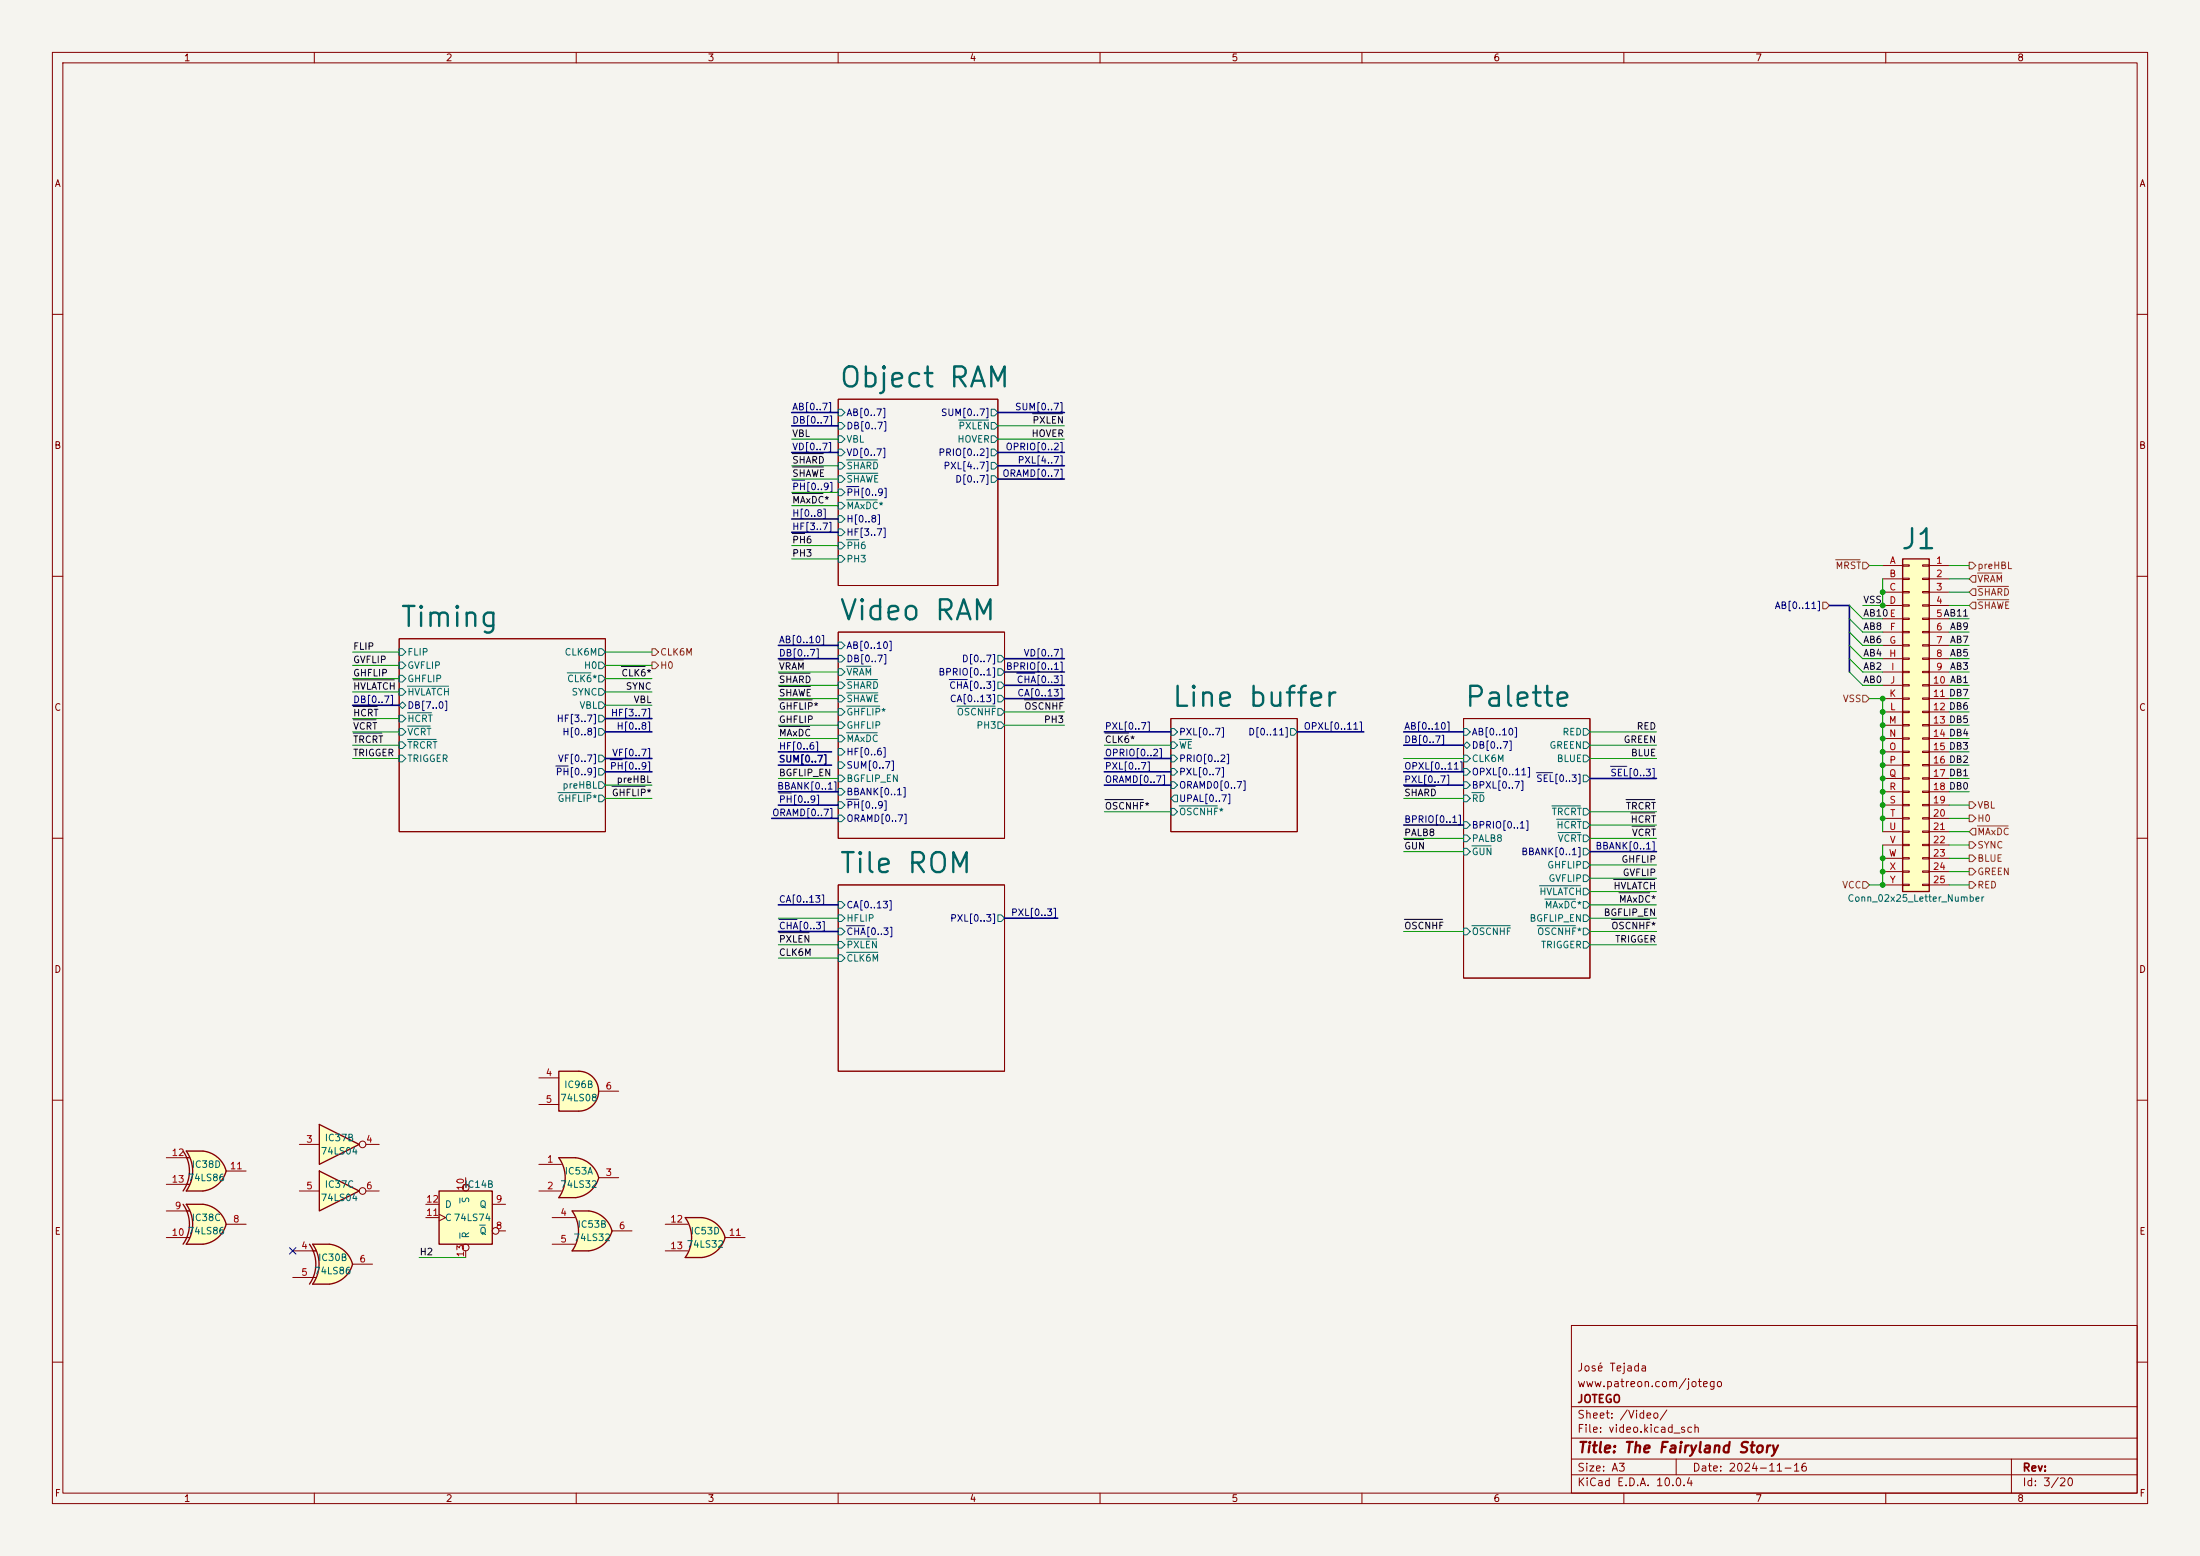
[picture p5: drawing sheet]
<svg xmlns="http://www.w3.org/2000/svg" width="420mm" height="297mm" viewBox="0 0 420 297" stroke-linecap="round" stroke-linejoin="round" font-family="sans-serif">
<path d="M0 0h420v297h-420z" fill="#f5f4ef" stroke="#f5f4ef" stroke-width=".19"/>
<g fill="none" stroke="#840000" stroke-width=".19">
<path d="M10 10h400v277h-400zM12 12h396v273h-396zM60 10v2M110 10v2M160 10v2M210 10v2M260 10v2M310 10v2M360 10v2M10 60h2M160 76.2h30.5v35.6h-30.5zM408 60h2"/>
<path d="M10 110h2M408 110h2M76.2 121.9h39.4v36.9h-39.4zM160 120.7h31.8v39.3h-31.8zM223.5 137.2h24.1v21.6h-24.1zM279.4 137.2h24.1v49.5h-24.1zM10 160h2M408 160h2M160 168.9h31.8v35.6h-31.8zM10 210h2M408 210h2M300 253h108v32h-108z"/>
<path d="M10 260h2M300 278.5h108M300 274.5h108M300 268.5h108M320 278.5v3M384 278.5v6.5M408 260h2M60 285v2M110 285v2M160 285v2M210 285v2M260 285v2"/>
<path d="M300 281.5h108M310 285v2M360 285v2"/>
</g>
<g fill="none" stroke="#006464" stroke-width=".19">
<path d="M160 78.1h.7l.6 .6-.6 .7h-.7zM189.2 78.1h.7l.6 .6-.6 .7h-.7zM160 80.6h.7l.6 .7-.6 .6h-.7zM160 83.2h.7l.6 .6-.6 .7h-.7zM160 93.3h.7l.6 .7-.6 .6h-.7zM160 85.7h.7l.6 .7-.6 .6h-.7zM160 95.9h.7l.6 .6-.6 .7h-.7zM160 88.3h.7l.6 .6-.6 .6h-.7zM160 90.8h.7l.6 .6-.6 .7h-.7zM160 98.4h.7l.6 .7-.6 .6h-.7zM161.6 95.4h5.9M161.6 87.8h5.9"/>
<path d="M161.6 90.3h6M183 80.2h5.7M189.2 80.6h.7l.6 .7-.6 .6h-.7zM189.2 83.2h.7l.6 .6-.6 .7h-.7zM189.2 85.7h.7l.6 .7-.6 .6h-.7zM189.2 88.3h.7l.6 .6-.6 .6h-.7zM189.2 90.8h.7l.6 .6-.6 .7h-.7zM160 103.5h.7l.6 .6-.6 .7h-.7zM160 106h.7l.6 .7-.6 .6h-.7zM160 101h.7l.6 .6-.6 .6h-.7zM161.6 103h2.4M76.2 123.8h.6l.7 .7-.7 .6h-.6z"/>
<path d="M76.2 126.4h.6l.7 .6-.7 .6h-.6zM76.2 134.6l.6-.6 .7 .6-.7 .7zM76.2 128.9h.6l.7 .6-.7 .7h-.6zM76.2 131.4h.6l.7 .7-.7 .6h-.6zM76.2 139.1h.6l.7 .6-.7 .6h-.6zM76.2 136.5h.6l.7 .7-.7 .6h-.6zM77.8 131h7.8M77.8 138.6h4.3M77.8 136.1h4.6M108.3 128.4h4.5M114.3 123.8h.6l.7 .7-.7 .6h-.6zM114.3 136.5h.6l.7 .7-.7 .6h-.6z"/>
<path d="M114.3 126.4h.6l.7 .6-.7 .6h-.6zM114.3 128.9h.6l.7 .6-.7 .7h-.6zM114.3 134h.6l.7 .6-.7 .7h-.6zM114.3 131.4h.6l.7 .7-.7 .6h-.6zM114.3 139.1h.6l.7 .6-.7 .6h-.6zM160 125.1h.7l.6 .6-.6 .7h-.7zM160 122.6h.7l.6 .6-.6 .6h-.7zM160 127.6h.7l.6 .7-.6 .6h-.7zM160 130.2h.7l.6 .6-.6 .6h-.7zM160 137.8h.7l.6 .6-.6 .7h-.7zM160 132.7h.7l.6 .7-.6 .6h-.7zM160 135.3h.7l.6 .6-.6 .6h-.7z"/>
<path d="M161.6 139.9h5.9M161.6 127.2h4.7M161.6 129.7h5.9M161.6 132.2h6M161.6 134.8h6.3M182.7 134.8h7.3M190.5 125.1h.6l.7 .6-.7 .7h-.6zM190.5 127.6h.6l.7 .7-.7 .6h-.6zM190.5 130.2h.6l.7 .6-.7 .6h-.6zM190.5 132.7h.6l.7 .7-.7 .6h-.6zM190.5 135.3h.6l.7 .6-.7 .6h-.6zM190.5 137.8h.6l.7 .6-.7 .7h-.6z"/>
<path d="M223.5 139.1h.7l.6 .6-.6 .6h-.7zM246.4 139.1h.6l.6 .6-.6 .6h-.6zM279.4 139.1h.6l.7 .6-.7 .6h-.6zM302.3 139.1h.6l.6 .6-.6 .6h-.6zM76.2 141.6h.6l.7 .6-.7 .7h-.6zM76.2 144.1h.6l.7 .7-.7 .6h-.6zM77.8 141.1h5.5M106.5 151.3h6.3M114.3 144.1h.6l.7 .7-.7 .6h-.6zM114.3 146.7h.6l.7 .6-.7 .7h-.6zM114.3 149.2h.6l.7 .7-.7 .6h-.6zM114.3 151.8h.6l.7 .6-.7 .6h-.6z"/>
<path d="M160 142.9h.7l.6 .6-.6 .6h-.7zM160 145.4h.7l.6 .7-.6 .6h-.7zM160 140.3h.7l.6 .7-.6 .6h-.7zM160 148h.7l.6 .6-.6 .6h-.7zM160 150.5h.7l.6 .6-.6 .7h-.7zM160 153h.7l.6 .7-.6 .6h-.7zM160 155.6h.7l.6 .6-.6 .6h-.7zM223.5 141.6h.7l.6 .6-.6 .7h-.7zM223.5 144.1h.7l.6 .7-.6 .6h-.7zM223.5 146.7h.7l.6 .6-.6 .7h-.7zM223.5 149.2h.7l.6 .7-.6 .6h-.7zM223.5 154.3h.7l.6 .6-.6 .7h-.7z"/>
<path d="M224.2 151.8h.6v1.2h-.6l-.7-.6zM225.1 153.8h7.3M225.1 141.1h2.4M279.4 144.1h.6l.7 .7-.7 .6h-.6zM279.4 142.2l.6-.6 .7 .6-.7 .7zM279.4 151.8h.6l.7 .6-.7 .6h-.6zM279.4 159.4h.6l.7 .6-.7 .7h-.6zM279.4 146.7h.6l.7 .6-.7 .7h-.6zM279.4 149.2h.6l.7 .7-.7 .6h-.6zM279.4 156.8h.6l.7 .7-.7 .6h-.6zM281 151.3h2.3M296.2 153.8h5.5"/>
<path d="M297.2 156.4h4.5M297.4 158.9h4.3M302.3 148h.6l.6 .6-.6 .6h-.6zM302.3 144.1h.6l.6 .7-.6 .6h-.6zM302.3 141.6h.6l.6 .6-.6 .7h-.6zM302.3 156.8h.6l.6 .7-.6 .6h-.6zM302.3 159.4h.6l.6 .6-.6 .7h-.6zM302.3 154.3h.6l.6 .6-.6 .7h-.6zM160 174.6h.7l.6 .7-.6 .6h-.7zM160 179.7h.7l.6 .6-.6 .7h-.7zM160 172.1h.7l.6 .6-.6 .7h-.7zM160 177.2h.7l.6 .6-.6 .6h-.7z"/>
<path d="M161.6 179.2h5.7M190.5 174.6h.6l.7 .7-.7 .6h-.6zM279.4 161.9h.6l.7 .7-.7 .6h-.6zM279.4 177.2h.6l.7 .6-.7 .6h-.6zM281 161.5h3.7M281 176.7h7.3M293.5 176.7h7.3M293.9 169.1h7.8M294.9 171.6h5.9M302.3 161.9h.6l.6 .7-.6 .6h-.6zM302.3 164.5h.6l.6 .6-.6 .6h-.6zM302.3 167h.6l.6 .6-.6 .7h-.6z"/>
<path d="M302.3 169.5h.6l.6 .7-.6 .6h-.6zM302.3 172.1h.6l.6 .6-.6 .7h-.6zM302.3 174.6h.6l.6 .7-.6 .6h-.6zM302.3 177.2h.6l.6 .6-.6 .6h-.6zM302.3 179.7h.6l.6 .6-.6 .7h-.6zM160 182.2h.7l.6 .7-.6 .6h-.7zM161.6 181.8h6"/>
</g>
<path d="M161.6 92.9h2.4M181.2 129.7h3.5M106.1 146.2h2.4M161.6 152.6h2.4M293.3 147.5h3.1M161.6 176.7h3.4" fill="none" stroke="#000084" stroke-width=".19"/>
<path d="M109.2 231.1h3.2M109.2 238.8h3.2" fill="none" stroke="#ffffc2" stroke-width=".19"/>
<g fill="#ffffc2" stroke="#ffffc2" stroke-width=".19">
<path d="M111.8 233.6l5 1.3a5.2 5.2 0 0 1-4.4 3.9z"/>
<path d="M112.4 231.1a5.1 5.1 0 0 1 4.4 3.9l-4.9 1.2z"/>
</g>
<path d="M109.2 231.1h3.2v7.7h-3.2a6.7 6.7 0 0 0 0-7.7z" fill="#ffffc2"/>
<path d="M112.4 231.1h-3.2a6.6 6.6 0 0 1 0 7.7h3.2M112.4 231.1a5.2 5.2 0 0 1 4.4 3.8 5.2 5.2 0 0 1-4.4 3.9" fill="none" stroke="#840000" stroke-width=".25"/>
<path d="M105.4 232.4h4.3M105.4 237.5h4.3M116.8 234.9h3.8" fill="none" stroke="#840000" stroke-width=".19"/>
<path d="M35.6 219.7h3.1M35.6 227.3h3.1" fill="none" stroke="#ffffc2" stroke-width=".19"/>
<g fill="#ffffc2" stroke="#ffffc2" stroke-width=".19">
<path d="M38.2 222.2l5 1.3a5.2 5.2 0 0 1-4.4 3.8z"/>
<path d="M38.8 219.7a5.1 5.1 0 0 1 4.4 3.8l-5 1.3z"/>
</g>
<path d="M35.6 219.7h3.1v7.6h-3.1a6.7 6.7 0 0 0 0-7.6z" fill="#ffffc2"/>
<path d="M35 219.7a6.6 6.6 0 0 1 0 7.6M35.6 219.7h3.1a5.1 5.1 0 0 1 4.5 3.8 5.2 5.2 0 0 1-4.4 3.8h-3.2a6.6 6.6 0 0 0 0-7.6z" fill="none" stroke="#840000" stroke-width=".25"/>
<path d="M31.7 221h4.5M31.7 226.1h4.5M43.2 223.5h3.8" fill="none" stroke="#840000" stroke-width=".19"/>
<path d="M363.2 106.7h5.1v63.5h-5.1z" fill="#ffffc2"/>
<path d="M363.2 106.7h5.1v63.5h-5.1z" fill="none" stroke="#840000" stroke-width=".25"/>
<g fill="none" stroke="#840000" stroke-width=".19">
<path d="M359.4 108h3.8M359.4 110.5h3.8M359.4 113h3.8M359.4 115.6h3.8M359.4 118.1h3.8M363.2 107.8h1.3v.3h-1.3zM363.2 110.4h1.3v.2h-1.3zM363.2 112.9h1.3v.3h-1.3zM363.2 115.4h1.3v.3h-1.3zM363.2 118h1.3v.2h-1.3zM367 107.8h1.3v.3h-1.3zM367 110.4h1.3v.2h-1.3z"/>
<path d="M367 112.9h1.3v.3h-1.3zM367 115.4h1.3v.3h-1.3zM367 118h1.3v.2h-1.3zM368.3 108h3.8M368.3 110.5h3.8M368.3 113h3.8M368.3 115.6h3.8M368.3 118.1h3.8M359.4 120.7h3.8M359.4 123.2h3.8M359.4 125.7h3.8M359.4 128.3h3.8"/>
<path d="M359.4 130.8h3.8M359.4 133.4h3.8M359.4 135.9h3.8M359.4 138.4h3.8M363.2 120.5h1.3v.3h-1.3zM363.2 123.1h1.3v.2h-1.3zM363.2 125.6h1.3v.3h-1.3zM363.2 128.1h1.3v.3h-1.3zM363.2 130.7h1.3v.2h-1.3zM363.2 133.2h1.3v.3h-1.3zM363.2 135.8h1.3v.2h-1.3zM363.2 138.3h1.3v.3h-1.3z"/>
<path d="M367 120.5h1.3v.3h-1.3zM367 123.1h1.3v.2h-1.3zM367 125.6h1.3v.3h-1.3zM367 128.1h1.3v.3h-1.3zM367 130.7h1.3v.2h-1.3zM367 133.2h1.3v.3h-1.3zM367 135.8h1.3v.2h-1.3zM367 138.3h1.3v.3h-1.3zM368.3 120.7h3.8M368.3 123.2h3.8M368.3 125.7h3.8M368.3 128.3h3.8"/>
<path d="M368.3 130.8h3.8M368.3 133.4h3.8M368.3 135.9h3.8M368.3 138.4h3.8M359.4 141h3.8M359.4 143.5h3.8M359.4 146.1h3.8M359.4 148.6h3.8M359.4 151.1h3.8M359.4 153.7h3.8M359.4 156.2h3.8M359.4 158.8h3.8"/>
<path d="M363.2 140.8h1.3v.3h-1.3zM363.2 143.4h1.3v.2h-1.3zM363.2 145.9h1.3v.3h-1.3zM363.2 148.5h1.3v.2h-1.3zM363.2 151h1.3v.3h-1.3zM363.2 153.5h1.3v.3h-1.3zM363.2 156.1h1.3v.2h-1.3zM363.2 158.6h1.3v.3h-1.3zM367 140.8h1.3v.3h-1.3zM367 143.4h1.3v.2h-1.3zM367 145.9h1.3v.3h-1.3zM367 148.5h1.3v.2h-1.3z"/>
<path d="M367 151h1.3v.3h-1.3zM367 153.5h1.3v.3h-1.3zM367 156.1h1.3v.2h-1.3zM367 158.6h1.3v.3h-1.3zM368.3 141h3.8M368.3 143.5h3.8M368.3 146.1h3.8M368.3 148.6h3.8M368.3 151.1h3.8M368.3 153.7h3.8M368.3 156.2h3.8M368.3 158.8h3.8"/>
<path d="M359.4 161.3h3.8M359.4 163.8h3.8M359.4 166.4h3.8M359.4 168.9h3.8M363.2 161.2h1.3v.2h-1.3zM363.2 163.7h1.3v.3h-1.3zM363.2 166.2h1.3v.3h-1.3zM363.2 168.8h1.3v.2h-1.3zM367 161.2h1.3v.2h-1.3zM367 163.7h1.3v.3h-1.3zM367 166.2h1.3v.3h-1.3zM367 168.8h1.3v.2h-1.3z"/>
<path d="M368.3 161.3h3.8M368.3 163.8h3.8M368.3 166.4h3.8M368.3 168.9h3.8"/>
</g>
<path d="M106.7 221h3.2M106.7 228.6h3.2" fill="none" stroke="#ffffc2" stroke-width=".19"/>
<g fill="#ffffc2" stroke="#ffffc2" stroke-width=".19">
<path d="M109.3 223.4l5 1.4a5.2 5.2 0 0 1-4.4 3.8z"/>
<path d="M109.9 221a5.1 5.1 0 0 1 4.4 3.8l-5 1.3z"/>
</g>
<path d="M106.7 221h3.2v7.6h-3.2a6.7 6.7 0 0 0 0-7.6z" fill="#ffffc2"/>
<path d="M106.7 221h3.2a5.1 5.1 0 0 1 4.4 3.8 5.2 5.2 0 0 1-4.4 3.8h-3.2a6.6 6.6 0 0 0 0-7.6z" fill="none" stroke="#840000" stroke-width=".25"/>
<path d="M102.9 222.2h4.3M102.9 227.3h4.3M114.3 224.8h3.8" fill="none" stroke="#840000" stroke-width=".19"/>
<path d="M59.7 237.5h3.2M59.7 245.1h3.2" fill="none" stroke="#ffffc2" stroke-width=".19"/>
<g fill="#ffffc2" stroke="#ffffc2" stroke-width=".19">
<path d="M62.3 239.9l5 1.4a5.2 5.2 0 0 1-4.4 3.8z"/>
<path d="M62.9 237.5a5.1 5.1 0 0 1 4.4 3.8l-5 1.3z"/>
</g>
<path d="M59.7 237.5h3.2v7.6h-3.2a6.7 6.7 0 0 0 0-7.6z" fill="#ffffc2"/>
<path d="M59.1 237.5a6.6 6.6 0 0 1 0 7.6M62.9 237.5h-3.2a6.6 6.6 0 0 1 0 7.6h3.2M62.9 237.5a5.2 5.2 0 0 1 4.4 3.8 5.2 5.2 0 0 1-4.4 3.8" fill="none" stroke="#840000" stroke-width=".25"/>
<path d="M55.9 238.8h4.4M55.9 243.8h4.4M67.3 241.3h3.8" fill="none" stroke="#840000" stroke-width=".19"/>
<path d="M110.5 204.5a3.8 3.8 0 0 1 3.8 3.8 3.8 3.8 0 0 1-3.8 3.8z" fill="#ffffc2" stroke="#ffffc2" stroke-width=".19"/>
<path d="M106.7 204.5h3.8v7.6h-3.8z" fill="#ffffc2"/>
<path d="M106.7 204.5h3.8a3.8 3.8 0 0 1 3.8 3.8 3.8 3.8 0 0 1-3.8 3.8h-3.8z" fill="none" stroke="#840000" stroke-width=".25"/>
<path d="M102.9 205.7h3.8M102.9 210.8h3.8M114.3 208.3h3.8" fill="none" stroke="#840000" stroke-width=".19"/>
<path d="M61 214.6l7.6 3.8-7.6 3.8z" fill="#ffffc2"/>
<path d="M61 214.6l7.6 3.8-7.6 3.8z" fill="none" stroke="#840000" stroke-width=".25"/>
<g fill="none" stroke="#840000" stroke-width=".19">
<path d="M57.1 218.4h3.9M69.8 218.4h2.6"/>
<circle cx="69.2" cy="218.4" r=".63"/>
</g>
<path d="M61 223.5l7.6 3.8-7.6 3.8z" fill="#ffffc2"/>
<path d="M61 223.5l7.6 3.8-7.6 3.8z" fill="none" stroke="#840000" stroke-width=".25"/>
<g fill="none" stroke="#840000" stroke-width=".19">
<path d="M57.1 227.3h3.9M69.8 227.3h2.6"/>
<circle cx="69.2" cy="227.3" r=".63"/>
</g>
<path d="M83.8 227.3h10.2v10.2h-10.2z" fill="#ffffc2"/>
<path d="M83.8 227.3h10.2v10.2h-10.2z" fill="none" stroke="#840000" stroke-width=".25"/>
<g fill="none" stroke="#840000" stroke-width=".19">
<path d="M81.3 229.9h2.5M81.3 232.4h2.5M83.8 231.8l1.3 .6-1.3 .6M88.9 224.8v1.3M88.9 238.8v1.2M94 229.9h2.5M95.2 234.9h1.3"/>
<circle cx="88.9" cy="238.1" r=".63"/>
<circle cx="88.9" cy="226.7" r=".63"/>
<circle cx="94.6" cy="234.9" r=".63"/>
</g>
<path d="M87.8 228.7v.9M87.8 235.3v1M91.6 233.8h1" fill="none" stroke="#006464" stroke-width=".19"/>
<path d="M35.6 229.9h3.1M35.6 237.5h3.1" fill="none" stroke="#ffffc2" stroke-width=".19"/>
<g fill="#ffffc2" stroke="#ffffc2" stroke-width=".19">
<path d="M38.2 232.3l5 1.4a5.2 5.2 0 0 1-4.4 3.8z"/>
<path d="M38.8 229.9a5.1 5.1 0 0 1 4.4 3.8l-5 1.3z"/>
</g>
<path d="M35.6 229.9h3.1v7.6h-3.1a6.7 6.7 0 0 0 0-7.6z" fill="#ffffc2"/>
<path d="M35 229.9a6.6 6.6 0 0 1 0 7.6M35.6 229.9h3.1a5.1 5.1 0 0 1 4.5 3.8 5.2 5.2 0 0 1-4.4 3.8h-3.2a6.6 6.6 0 0 0 0-7.6z" fill="none" stroke="#840000" stroke-width=".25"/>
<path d="M31.7 231.1h4.5M31.7 236.2h4.5M43.2 233.7h3.8" fill="none" stroke="#840000" stroke-width=".19"/>
<path d="M130.8 232.4h3.2M130.8 240h3.2" fill="none" stroke="#ffffc2" stroke-width=".19"/>
<g fill="#ffffc2" stroke="#ffffc2" stroke-width=".19">
<path d="M133.4 234.9l5 1.3a5.2 5.2 0 0 1-4.4 3.8z"/>
<path d="M134 232.4a5.1 5.1 0 0 1 4.4 3.8l-4.9 1.3z"/>
</g>
<path d="M130.8 232.4h3.2v7.6h-3.2a6.7 6.7 0 0 0 0-7.6z" fill="#ffffc2"/>
<path d="M134 232.4h-3.2a6.6 6.6 0 0 1 0 7.6h3.2M134 232.4a5.1 5.1 0 0 1 4.4 3.8M138.4 236.2a5.2 5.2 0 0 1-4.4 3.8" fill="none" stroke="#840000" stroke-width=".25"/>
<path d="M127 233.7h4.3M127 238.8h4.3M138.4 236.2h3.8" fill="none" stroke="#840000" stroke-width=".19"/>
<g fill="none" stroke="#725600" stroke-width=".19">
<path d="M348 114.9h.6l.6 .7-.6 .6h-.6zM350.4 106.8h4.7M355.6 107.3h.6l.7 .7-.7 .6h-.6zM375.9 107.3h.7l.6 .7-.6 .6h-.7zM376.6 109.9h.6v1.2h-.6l-.7-.6zM376.6 114.9h.6v1.3h-.6l-.7-.6zM376.6 112.4h.6v1.3h-.6l-.7-.7zM377.5 109.4h4.7M377.5 114.5h6M377.5 111.9h5.9M124.5 126.4h.6l.6 .6-.6 .6h-.6zM124.5 123.8h.6l.6 .7-.6 .6h-.6z"/>
<path d="M355.6 132.7h.6l.7 .7-.7 .6h-.6zM375.9 153h.7l.6 .7-.6 .6h-.7zM375.9 155.6h.7l.6 .6-.6 .6h-.7zM376.6 158.1h.6v1.3h-.6l-.7-.6zM377.5 157.6h5.9M355.6 168.3h.6l.7 .6-.7 .6h-.6zM375.9 160.7h.7l.6 .6-.6 .6h-.7zM375.9 165.7h.7l.6 .7-.6 .6h-.7zM375.9 168.3h.7l.6 .6-.6 .6h-.7zM375.9 163.2h.7l.6 .6-.6 .7h-.7z"/>
</g>
<g fill="none" stroke="#0f0f0f" stroke-width=".19">
<path d="M197.1 79h5.8M151.3 89.1h5.9M151.3 94.2h5.8M151.3 86.6h5.9M151.3 101.8h2.3M67.4 139.9h5.5M67.4 129.8h7.9M67.4 137.4h4.4M67.4 134.8h4.6M118.6 127.2h4.6M148.7 126h4.7M148.7 128.5h5.9"/>
<path d="M148.7 133.6h6.4M148.7 131h6M148.7 138.7h5.9M195.6 133.6h7.3M210.9 139.9h4.6M116.8 150.1h6.4M210.9 152.6h7.4M268.1 150.1h5.9M310.4 152.6h5.5M311.3 155.2h4.6M311.6 157.7h4.3M148.7 178h5.8"/>
<path d="M268.1 175.5h7.3M268.1 160.2h3.7M307.6 175.5h7.3M308 167.9h7.9M309.1 170.4h5.8"/>
</g>
<path d="M151.3 91.7h2.3M194.1 128.5h3.4M116.5 145h2.3M148.7 151.4h2.4M307.4 146.3h3.2M148.7 175.5h3.5M55.3 238.2l1.2 1.2M56.5 238.2l-1.2 1.2" fill="none" stroke="#000084" stroke-width=".19"/>
<g fill="none" stroke="#000084" stroke-width=".3">
<path d="M151.1 78.7h8.9M190.5 78.7h12.7M151.1 86.4h8.9M151.1 81.3h8.9M151.1 99.1h8.9M190.5 91.4h12.7M190.5 86.4h12.7M190.5 88.9h12.7M151.1 101.6h8.9M349.2 115.6h3.9v12.7M67.3 134.6h8.9M115.6 139.7h8.9"/>
<path d="M115.6 137.2h8.9M148.6 125.7h11.4M148.6 123.2h11.4M191.8 128.3h11.4M191.8 130.8h11.4M191.8 125.7h11.4M191.8 133.4h11.4M210.8 139.7h12.7M247.6 139.7h12.7M268 139.7h11.4M115.6 147.3h8.9M115.6 144.8h8.9"/>
<path d="M147.3 156.2h12.7M148.6 146.1h10.1M148.6 143.5h10.1M148.6 153.7h11.4M148.6 151.1h11.4M210.8 149.9h12.7M210.8 147.3h12.7M210.8 144.8h12.7M268 149.9h11.4M268 157.5h11.4M268 147.3h11.4M268 142.2h11.4"/>
<path d="M303.5 148.6h12.7M148.6 177.8h11.4M148.6 172.7h11.4M191.8 175.3h10.1M303.5 162.6h12.7"/>
</g>
<g fill="none" stroke="#009600" stroke-width=".19">
<path d="M151.1 83.8h8.9M151.1 88.9h8.9M151.1 96.5h8.9M151.1 94h8.9M151.1 91.4h8.9M190.5 83.8h12.7M190.5 81.3h12.7M151.1 106.7h8.9M151.1 104.1h8.9M353.1 115.6l2.5 2.5h3.8M353.1 118.1l2.5 2.6h3.8M356.9 108h2.5"/>
<path d="M359.4 110.5v5.1h-3.8M372.1 115.6h3.8M372.1 118.1h3.8M372.1 108h3.8M372.1 110.5h3.8M372.1 113h3.8M67.3 139.7h8.9M67.3 132.1h8.9M67.3 137.2h8.9M67.3 129.5h8.9M67.3 127h8.9M67.3 124.5h8.9"/>
<path d="M115.6 132.1h8.9M115.6 134.6h8.9M115.6 129.5h8.9M115.6 127h8.9M115.6 124.5h8.9M148.6 128.3h11.4M148.6 133.4h11.4M148.6 130.8h11.4M148.6 135.9h11.4M148.6 138.4h11.4M191.8 135.9h11.4M191.8 138.4h11.4"/>
<path d="M303.5 139.7h12.7M353.1 125.7l2.5 2.6h3.8M353.1 120.7l2.5 2.5h3.8M353.1 128.3l2.5 2.5h3.8M353.1 123.2l2.5 2.5h3.8M356.9 133.4h2.5v25.4M372.1 128.3h3.8M372.1 123.2h3.8M372.1 133.4h3.8M372.1 130.8h3.8M372.1 120.7h3.8M372.1 125.7h3.8"/>
<path d="M372.1 135.9h3.8M372.1 138.4h3.8M67.3 142.2h8.9M67.3 144.8h8.9M115.6 152.4h8.9M115.6 149.9h8.9M148.6 141h11.4M148.6 148.6h11.4M210.8 154.9h12.7M210.8 142.2h12.7M268 144.8h11.4M268 152.4h11.4"/>
<path d="M303.5 157.5h12.7M303.5 154.9h12.7M303.5 142.2h12.7M303.5 144.8h12.7M372.1 146.1h3.8M372.1 156.2h3.8M372.1 153.7h3.8M372.1 151.1h3.8M372.1 158.8h3.8M372.1 141h3.8M372.1 148.6h3.8M372.1 143.5h3.8"/>
<path d="M148.6 175.3h11.4M268 160h11.4M268 177.8h11.4M268 162.6h11.4M303.5 172.7h12.7M303.5 170.2h12.7M303.5 167.6h12.7M303.5 160h12.7M303.5 165.1h12.7M303.5 177.8h12.7M303.5 175.3h12.7M359.4 161.3v7.6h-2.5"/>
<path d="M372.1 161.3h3.8M372.1 166.4h3.8M372.1 163.8h3.8M372.1 168.9h3.8M148.6 180.3h11.4M148.6 182.9h11.4M303.5 180.3h12.7M80 240h8.9"/>
</g>
<g fill="#009600" stroke="#009600" stroke-width=".19">
<circle cx="359.4" cy="166.4" r=".46"/>
<circle cx="359.4" cy="163.8" r=".46"/>
<circle cx="359.4" cy="168.9" r=".46"/>
<circle cx="359.4" cy="115.6" r=".46"/>
<circle cx="359.4" cy="133.4" r=".46"/>
<circle cx="359.4" cy="135.9" r=".46"/>
<circle cx="359.4" cy="113" r=".46"/>
<circle cx="359.4" cy="143.5" r=".46"/>
<circle cx="359.4" cy="138.4" r=".46"/>
<circle cx="359.4" cy="141" r=".46"/>
<circle cx="359.4" cy="153.7" r=".46"/>
<circle cx="359.4" cy="156.2" r=".46"/>
<circle cx="359.4" cy="148.6" r=".46"/>
<circle cx="359.4" cy="151.1" r=".46"/>
<circle cx="359.4" cy="146.1" r=".46"/>
</g>
<g font-size="3.8" fill="#006464">
<text x="160" y="74.9">Object RAM</text>
<text x="362.6" y="105.8">J1</text>
<text x="160" y="119.4">Video RAM</text>
<text x="76.2" y="120.6">Timing</text>
<text x="223.5" y="135.9">Line buffer</text>
<text x="279.4" y="135.9">Palette</text>
<text x="160" y="167.6">Tile ROM</text>
</g>
<text font-size="2" fill="#840000" x="301" y="277.8">Title: The Fairyland Story</text>
<g font-size="1.5" fill="#840000">
<text x="301" y="262.1">José Tejada</text>
<text x="301" y="268.1">JOTEGO</text>
<text x="301" y="265.1">www.patreon.com/jotego</text>
<text x="301" y="273.8">File: video.kicad_sch</text>
<text x="301" y="271.1">Sheet: /Video/</text>
<text x="301" y="281.2">Size: A3</text>
<text x="323" y="281.2">Date: 2024-11-16</text>
<text x="386" y="281.2">Rev:</text>
<text x="301" y="284">KiCad E.D.A. 10.0.4</text>
<text x="386" y="284">Id: 3/20</text>
</g>
<g font-size="1.3" fill="#840000">
<text x="35" y="12">1</text>
<text x="85" y="12">2</text>
<text x="135" y="12">3</text>
<text x="185" y="12">4</text>
<text x="235" y="12">5</text>
<text x="285" y="12">6</text>
<text x="335" y="12">7</text>
<text x="385" y="12">8</text>
<text x="10.3" y="36">A</text>
<text x="408.3" y="36">A</text>
<text x="10.3" y="86">B</text>
<text x="408.2" y="86">B</text>
<text x="10.3" y="136">C</text>
<text x="408.2" y="136">C</text>
<text x="10.3" y="186">D</text>
<text x="408.2" y="186">D</text>
<text x="88" y="227">+</text>
<text x="10.3" y="236">E</text>
<text x="408.3" y="236">E</text>
<text x="10.3" y="286">F</text>
<text x="35" y="287">1</text>
<text x="85" y="287">2</text>
<text x="135" y="287">3</text>
<text x="185" y="287">4</text>
<text x="235" y="287">5</text>
<text x="285" y="287">6</text>
<text x="335" y="287">7</text>
<text x="385" y="287">8</text>
<text x="408.3" y="286">F</text>
</g>
<g font-size="1.3" fill="#000084">
<text x="151.1" y="81.2">DB[0..7]</text>
<text x="151.1" y="78.6">AB[0..7]</text>
<text x="161.5" y="79.7">AB[0..7]</text>
<text x="161.5" y="82.3">DB[0..7]</text>
<text x="179.5" y="79.7">SUM[0..7]</text>
<text x="193.7" y="78.6">SUM[0..7]</text>
<text x="151.1" y="86.2">VD[0..7]</text>
<text x="161.5" y="87.3">VD[0..7]</text>
<text x="179" y="87.3">PRIO[0..2]</text>
<text x="180" y="89.9">PXL[4..7]</text>
<text x="191.9" y="86.2">OPRIO[0..2]</text>
<text x="194.2" y="88.8">PXL[4..7]</text>
<text x="151.1" y="93.9">PH[0..9]</text>
<text x="161.5" y="95">PH[0..9]</text>
<text x="182.2" y="92.4">D[0..7]</text>
<text x="191.3" y="91.3">ORAMD[0..7]</text>
<text x="151.1" y="98.9">H[0..8]</text>
<text x="151.1" y="101.5">HF[3..7]</text>
<text x="161.5" y="100">H[0..8]</text>
<text x="161.5" y="102.6">HF[3..7]</text>
<text x="338.7" y="116.5">AB[0..11]</text>
<text x="148.6" y="123.1">AB[0..10]</text>
<text x="148.6" y="125.6">DB[0..7]</text>
<text x="161.5" y="124.2">AB[0..10]</text>
<text x="195.3" y="125.6">VD[0..7]</text>
<text x="161.5" y="126.7">DB[0..7]</text>
<text x="179" y="129.2">BPRIO[0..1]</text>
<text x="181.1" y="131.8">CHA[0..3]</text>
<text x="183.5" y="126.7">D[0..7]</text>
<text x="191.9" y="128.1">BPRIO[0..1]</text>
<text x="194" y="130.7">CHA[0..3]</text>
<text x="67.3" y="134.5">DB[0..7]</text>
<text x="77.7" y="135.6">DB[7..0]</text>
<text x="116.5" y="137">HF[3..7]</text>
<text x="181.2" y="134.3">CA[0..13]</text>
<text x="194.1" y="133.2">CA[0..13]</text>
<text x="106.2" y="138.1">HF[3..7]</text>
<text x="107.3" y="140.7">H[0..8]</text>
<text x="117.6" y="139.6">H[0..8]</text>
<text x="148.6" y="143.4">HF[0..6]</text>
<text x="210.8" y="139.6">PXL[0..7]</text>
<text x="225" y="140.7">PXL[0..7]</text>
<text x="238.2" y="140.7">D[0..11]</text>
<text x="248.8" y="139.6">OPXL[0..11]</text>
<text x="268" y="139.6">AB[0..10]</text>
<text x="268" y="142.1">DB[0..7]</text>
<text x="280.9" y="140.7">AB[0..10]</text>
<text x="280.9" y="143.2">DB[0..7]</text>
<text x="106" y="148.3">PH[0..9]</text>
<text x="106.4" y="145.8">VF[0..7]</text>
<text x="116.3" y="147.2">PH[0..9]</text>
<text x="116.8" y="144.7">VF[0..7]</text>
<text x="148.6" y="145.8">SUM[0..7]</text>
<text x="161.5" y="144.5">HF[0..6]</text>
<text x="161.5" y="147">SUM[0..7]</text>
<text x="210.8" y="144.7">OPRIO[0..2]</text>
<text x="210.8" y="147.2">PXL[0..7]</text>
<text x="210.8" y="149.7">ORAMD[0..7]</text>
<text x="225" y="145.8">PRIO[0..2]</text>
<text x="225" y="148.3">PXL[0..7]</text>
<text x="268" y="149.7">PXL[0..7]</text>
<text x="268" y="147.2">OPXL[0..11]</text>
<text x="280.9" y="148.3">OPXL[0..11]</text>
<text x="293.2" y="149.6">SEL[0..3]</text>
<text x="307.3" y="148.5">SEL[0..3]</text>
<text x="148.3" y="151">BBANK[0..1]</text>
<text x="148.6" y="153.5">PH[0..9]</text>
<text x="161.5" y="152.1">BBANK[0..1]</text>
<text x="161.5" y="154.6">PH[0..9]</text>
<text x="225" y="153.4">UPAL[0..7]</text>
<text x="225" y="150.8">ORAMD0[0..7]</text>
<text x="280.9" y="150.8">BPXL[0..7]</text>
<text x="147.3" y="156.1">ORAMD[0..7]</text>
<text x="161.5" y="157.2">ORAMD[0..7]</text>
<text x="268" y="157.4">BPRIO[0..1]</text>
<text x="280.9" y="158.5">BPRIO[0..1]</text>
<text x="290.3" y="163.5">BBANK[0..1]</text>
<text x="304.5" y="162.4">BBANK[0..1]</text>
<text x="148.6" y="172.6">CA[0..13]</text>
<text x="161.5" y="173.7">CA[0..13]</text>
<text x="148.6" y="177.7">CHA[0..3]</text>
<text x="161.5" y="178.8">CHA[0..3]</text>
<text x="181.3" y="176.2">PXL[0..3]</text>
<text x="192.9" y="175.1">PXL[0..3]</text>
</g>
<g font-size="1.3" fill="#0f0f0f">
<text x="151.1" y="83.7">VBL</text>
<text x="196.8" y="83.7">HOVER</text>
<text x="197" y="81.2">PXLEN</text>
<text x="151.1" y="88.8">SHARD</text>
<text x="151.1" y="91.3">SHAWE</text>
<text x="151.1" y="96.4">MAxDC*</text>
<text x="151.1" y="106.6">PH3</text>
<text x="151.1" y="104">PH6</text>
<text x="355.6" y="118">AB10E</text>
<text x="355.6" y="115.4">VSS</text>
<text x="67.3" y="124.3">FLIP</text>
<text x="355.6" y="120.5">AB8</text>
<text x="355.6" y="125.6">AB4</text>
<text x="355.6" y="123.1">AB6</text>
<text x="372.1" y="123.1">AB7</text>
<text x="372.1" y="125.6">AB5</text>
<text x="372.1" y="120.5">AB9</text>
<text x="67.3" y="129.4">GHFLIP</text>
<text x="67.3" y="126.9">GVFLIP</text>
<text x="67.3" y="132">HVLATCH</text>
<text x="118.5" y="129.4">CLK6*</text>
<text x="119.4" y="132">SYNC</text>
<text x="148.6" y="128.1">VRAM</text>
<text x="148.6" y="130.7">SHARD</text>
<text x="355.6" y="130.7">AB0</text>
<text x="355.6" y="128.1">AB2</text>
<text x="372.1" y="128.1">AB3</text>
<text x="67.3" y="137">HCRT</text>
<text x="120.9" y="134.5">VBL</text>
<text x="148.6" y="133.2">SHAWE</text>
<text x="148.6" y="135.8">GHFLIP*</text>
<text x="195.4" y="135.8">OSCNHF</text>
<text x="67.3" y="139.6">VCRT</text>
<text x="67.3" y="142.1">TRCRT</text>
<text x="148.6" y="140.8">MAxDC</text>
<text x="148.6" y="138.3">GHFLIP</text>
<text x="199.2" y="138.3">PH3</text>
<text x="210.8" y="142.1">CLK6*</text>
<text x="309.9" y="142.1">GREEN</text>
<text x="312.3" y="139.6">RED</text>
<text x="67.3" y="144.7">TRIGGER</text>
<text x="117.6" y="149.7">preHBL</text>
<text x="148.6" y="148.5">BGFLIP_EN</text>
<text x="311.2" y="144.7">BLUE</text>
<text x="116.7" y="152.3">GHFLIP*</text>
<text x="210.8" y="154.8">OSCNHF*</text>
<text x="268" y="152.3">SHARD</text>
<text x="310.3" y="154.8">TRCRT</text>
<text x="268" y="159.9">PALB8</text>
<text x="311.2" y="157.4">HCRT</text>
<text x="311.4" y="159.9">VCRT</text>
<text x="268" y="162.4">GUN</text>
<text x="309.4" y="165">GHFLIP</text>
<text x="309.7" y="167.5">GVFLIP</text>
<text x="307.9" y="170.1">HVLATCH</text>
<text x="309" y="172.6">MAxDC*</text>
<text x="268" y="177.7">OSCNHF</text>
<text x="306" y="175.1">BGFLIP_EN</text>
<text x="307.5" y="177.7">OSCNHF*</text>
<text x="148.6" y="180.2">PXLEN</text>
<text x="148.6" y="182.8">CLK6M</text>
<text x="308.2" y="180.2">TRIGGER</text>
<text x="80" y="239.9">H2</text>
</g>
<g font-size="1.3" fill="#006464">
<text x="182.8" y="82.3">PXLEN</text>
<text x="161.5" y="84.8">VBL</text>
<text x="161.5" y="89.9">SHARD</text>
<text x="182.7" y="84.8">HOVER</text>
<text x="161.5" y="92.4">SHAWE</text>
<text x="161.5" y="97.5">MAxDC*</text>
<text x="161.5" y="105.1">PH6</text>
<text x="161.5" y="107.7">PH3</text>
<text x="77.7" y="125.4">FLIP</text>
<text x="107.7" y="125.4">CLK6M</text>
<text x="77.7" y="128">GVFLIP</text>
<text x="77.7" y="130.5">GHFLIP</text>
<text x="108.2" y="130.5">CLK6*</text>
<text x="111.4" y="128">H0</text>
<text x="161.5" y="129.2">VRAM</text>
<text x="161.5" y="131.8">SHARD</text>
<text x="77.7" y="133.1">HVLATCH</text>
<text x="109" y="133.1">SYNC</text>
<text x="110.5" y="135.6">VBL</text>
<text x="161.5" y="134.3">SHAWE</text>
<text x="161.5" y="136.9">GHFLIP*</text>
<text x="182.5" y="136.9">OSCNHF</text>
<text x="77.7" y="140.7">VCRT</text>
<text x="77.7" y="138.1">HCRT</text>
<text x="77.7" y="143.2">TRCRT</text>
<text x="161.5" y="141.9">MAxDC</text>
<text x="161.5" y="139.4">GHFLIP</text>
<text x="186.3" y="139.4">PH3</text>
<text x="225" y="143.2">WE</text>
<text x="295.7" y="143.2">GREEN</text>
<text x="298.2" y="140.7">RED</text>
<text x="77.7" y="145.8">TRIGGER</text>
<text x="161.5" y="149.6">BGFLIP_EN</text>
<text x="280.9" y="145.8">CLK6M</text>
<text x="297.1" y="145.8">BLUE</text>
<text x="106.3" y="153.4">GHFLIP*</text>
<text x="107.3" y="150.8">preHBL</text>
<text x="225" y="155.9">OSCNHF*</text>
<text x="280.9" y="153.4">RD</text>
<text x="296.1" y="155.9">TRCRT</text>
<text x="280.9" y="161">PALB8</text>
<text x="297" y="158.5">HCRT</text>
<text x="297.3" y="161">VCRT</text>
<text x="280.9" y="163.5">GUN</text>
<text x="295.3" y="166.1">GHFLIP</text>
<text x="293.8" y="171.2">HVLATCH</text>
<text x="294.8" y="173.7">MAxDC*</text>
<text x="295.5" y="168.6">GVFLIP</text>
<text x="352.6" y="172.4">Conn_02x25_Letter_Number</text>
<text x="161.5" y="176.2">HFLIP</text>
<text x="280.9" y="178.8">OSCNHF</text>
<text x="291.9" y="176.2">BGFLIP_EN</text>
<text x="293.3" y="178.8">OSCNHF*</text>
<text x="161.5" y="181.3">PXLEN</text>
<text x="161.5" y="183.9">CLK6M</text>
<text x="294.1" y="181.3">TRIGGER</text>
<text x="107.6" y="208">IC96B</text>
<text x="106.9" y="210.5">74LS08</text>
<text x="61.1" y="220.7">74LS04</text>
<text x="61.9" y="218.1">IC37B</text>
<text x="35.7" y="225.8">74LS86</text>
<text x="36.5" y="223.2">IC38D</text>
<text x="61.9" y="227">IC37C</text>
<text x="88.6" y="227">IC14B</text>
<text x="106.9" y="227">74LS32</text>
<text x="107.7" y="224.5">IC53A</text>
<text x="36.5" y="233.4">IC38C</text>
<text x="61.1" y="229.6">74LS04</text>
<text x="84.8" y="233.4">C 74LS74</text>
<text x="84.8" y="230.8">D</text>
<text x="89.9" y="229.8" transform="rotate(-90 89.9 229.8)">S</text>
<text x="91.4" y="230.8">Q</text>
<text x="35.7" y="235.9">74LS86</text>
<text x="89.9" y="236.5" transform="rotate(-90 89.9 236.5)">R</text>
<text x="91.4" y="235.9">Q</text>
<text x="109.4" y="237.2">74LS32</text>
<text x="110.1" y="234.7">IC53B</text>
<text x="131" y="238.5">74LS32</text>
<text x="131.7" y="235.9">IC53D</text>
<text x="59.9" y="243.5">74LS86</text>
<text x="60.6" y="241">IC30B</text>
</g>
<g font-size="1.3" fill="#a90000">
<text x="360.7" y="107.9">A</text>
<text x="369.5" y="107.9">1</text>
<text x="360.6" y="110.5">B</text>
<text x="360.6" y="113">C</text>
<text x="369.5" y="110.5">2</text>
<text x="369.5" y="113">3</text>
<text x="360.6" y="115.5">D</text>
<text x="369.5" y="115.5">4</text>
<text x="369.5" y="118.1">5AB11</text>
<text x="360.5" y="125.7">H</text>
<text x="360.6" y="123.2">G</text>
<text x="360.7" y="120.6">F</text>
<text x="369.5" y="120.6">6</text>
<text x="369.5" y="123.2">7</text>
<text x="369.5" y="125.7">8</text>
<text x="360.7" y="130.8">J</text>
<text x="360.9" y="128.2">I</text>
<text x="368.9" y="130.8">10 AB1</text>
<text x="369.5" y="128.2">9</text>
<text x="360.6" y="133.3">K</text>
<text x="360.7" y="135.9">L</text>
<text x="368.9" y="133.3">11 DB7</text>
<text x="368.9" y="135.9">12 DB6</text>
<text x="360.5" y="138.4">M</text>
<text x="360.5" y="140.9">N</text>
<text x="360.5" y="143.5">O</text>
<text x="368.9" y="138.4">13 DB5</text>
<text x="368.9" y="140.9">14 DB4</text>
<text x="368.9" y="143.5">15 DB3</text>
<text x="360.5" y="148.6">Q</text>
<text x="360.6" y="146">P</text>
<text x="368.9" y="146">16 DB2</text>
<text x="368.9" y="148.6">17 DB1</text>
<text x="360.6" y="151.1">R</text>
<text x="360.6" y="153.6">S</text>
<text x="368.9" y="151.1">18 DB0</text>
<text x="368.9" y="153.6">19</text>
<text x="360.5" y="158.7">U</text>
<text x="360.7" y="161.3">V</text>
<text x="360.7" y="156.2">T</text>
<text x="368.9" y="156.2">20</text>
<text x="368.9" y="158.7">21</text>
<text x="368.9" y="161.3">22</text>
<text x="360.5" y="163.8">W</text>
<text x="360.6" y="166.3">X</text>
<text x="368.9" y="163.8">23</text>
<text x="368.9" y="166.3">24</text>
<text x="360.7" y="168.9">Y</text>
<text x="368.9" y="168.9">25</text>
<text x="104.1" y="205.7">4</text>
<text x="115.5" y="208.3">6</text>
<text x="104.1" y="210.8">5</text>
<text x="32.7" y="221">12</text>
<text x="58.3" y="218.4">3</text>
<text x="69.8" y="218.4">4</text>
<text x="32.7" y="226">13</text>
<text x="43.8" y="223.5">11</text>
<text x="58.3" y="227.3">5</text>
<text x="69.8" y="227.3">6</text>
<text x="88.9" y="227.4" transform="rotate(-90 88.9 227.4)">10</text>
<text x="104.3" y="222.2">1</text>
<text x="104.3" y="227.3">2</text>
<text x="115.5" y="224.8">3</text>
<text x="33.3" y="231.1">9</text>
<text x="44.4" y="233.7">8</text>
<text x="81.2" y="232.4">11</text>
<text x="81.2" y="229.8">12</text>
<text x="94.5" y="229.8">9</text>
<text x="106.9" y="232.4">4</text>
<text x="127.8" y="233.7">12</text>
<text x="32.7" y="236.2">10</text>
<text x="57.4" y="238.7">4</text>
<text x="94.5" y="234.9">8</text>
<text x="106.9" y="237.5">5</text>
<text x="118" y="234.9">6</text>
<text x="127.8" y="238.7">13</text>
<text x="139" y="236.2">11</text>
<text x="57.4" y="243.8">5</text>
<text x="68.5" y="241.3">6</text>
<text x="88.9" y="240.1" transform="rotate(-90 88.9 240.1)">13</text>
</g>
<g font-size="1.3" fill="#725600">
<text x="350.3" y="108.9">MRST</text>
<text x="377.4" y="111.5">VRAM</text>
<text x="377.4" y="108.9">preHBL</text>
<text x="377.4" y="116.5">SHAWE</text>
<text x="377.4" y="114">SHARD</text>
<text x="125.9" y="125.4">CLK6M</text>
<text x="125.9" y="128">H0</text>
<text x="351.7" y="134.3">VSS</text>
<text x="377.4" y="154.6">VBL</text>
<text x="377.4" y="157.2">H0</text>
<text x="377.4" y="159.7">MAxDC</text>
<text x="377.4" y="162.3">SYNC</text>
<text x="377.4" y="167.3">GREEN</text>
<text x="377.4" y="164.8">BLUE</text>
<text x="351.6" y="169.9">VCC</text>
<text x="377.4" y="169.9">RED</text>
</g>
</svg>
